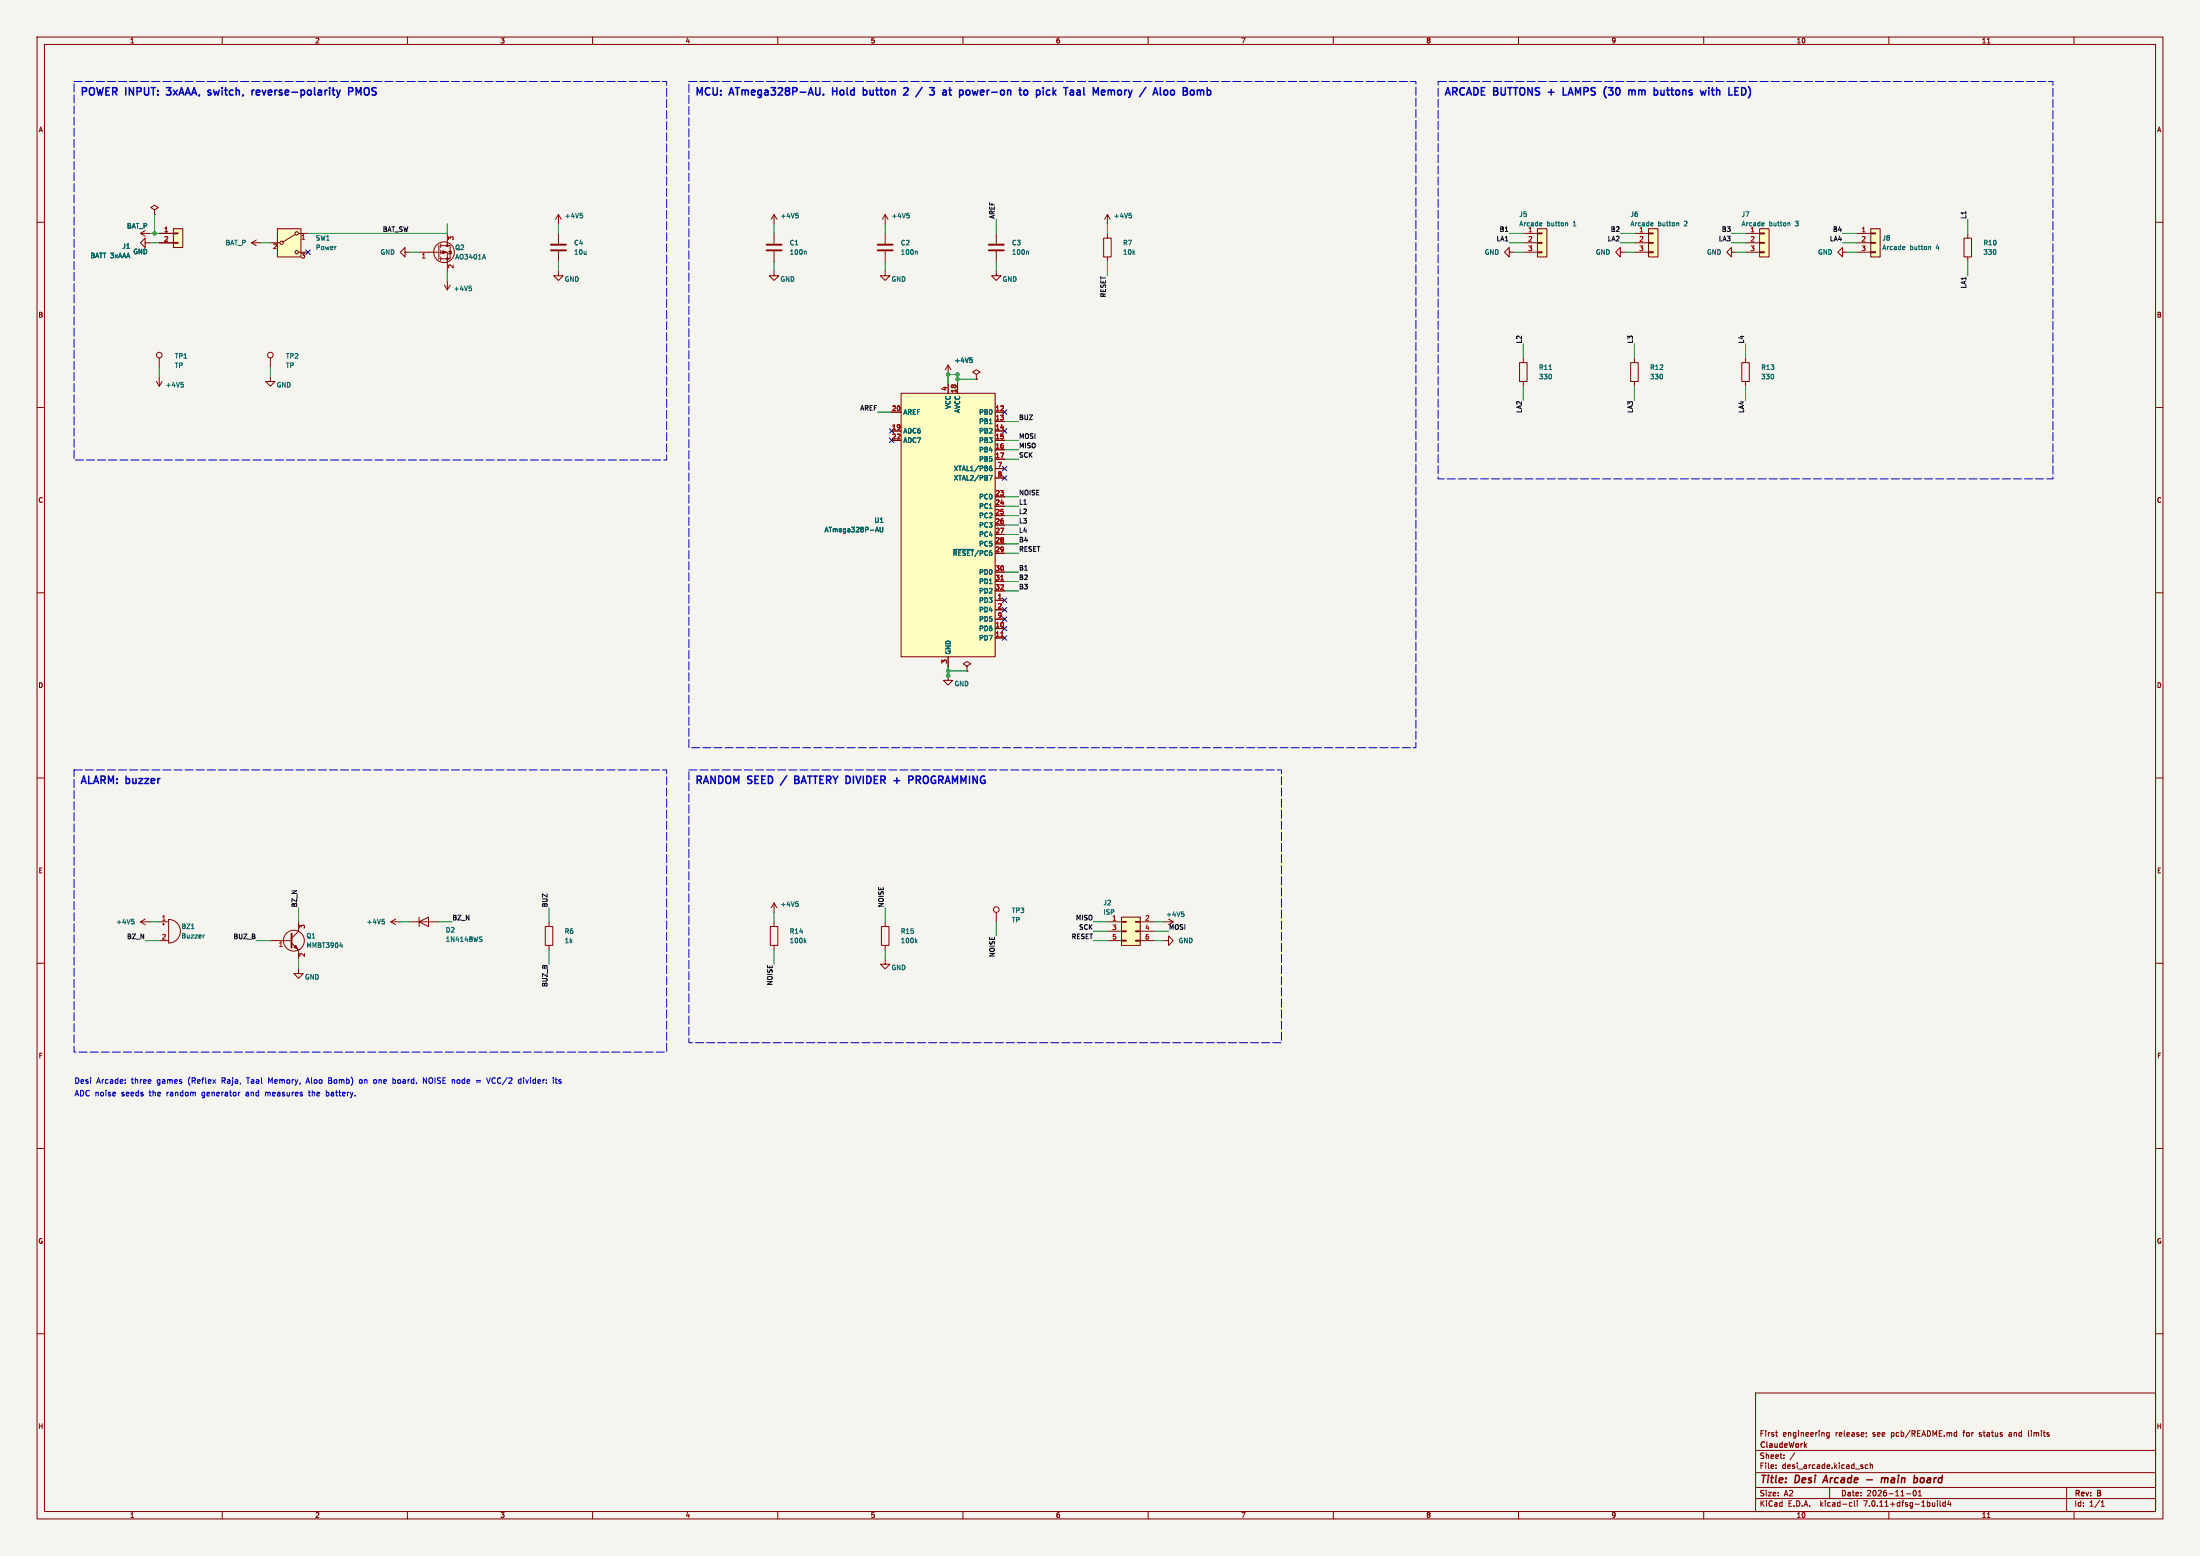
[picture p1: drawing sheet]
<svg xmlns="http://www.w3.org/2000/svg" width="594mm" height="420mm" viewBox="0 0 594 420" stroke-linecap="round" stroke-linejoin="round" font-family="sans-serif">
<path d="M0 0h594v420h-594z" fill="#f5f4ef" stroke="#f5f4ef" stroke-width=".27"/>
<g fill="none" stroke="#840000" stroke-width=".27">
<path d="M10 10h574v400h-574zM12 12h570v396h-570zM60 10v2M110 10v2M160 10v2M210 10v2M260 10v2M310 10v2M360 10v2M410 10v2M460 10v2M510 10v2"/>
<path d="M536.6 11.6h.7M560 10v2M10 60h2M41.7 56.6l1-.6-1-.6-1 .6 1 .6v1.3M41.7 57.9h.1M150.8 57.9l-.8 1.3M150.8 57.9v2.6M150.8 57.9l.7 1.3M209 57.9l-.8 1.3M209 57.9v2.6M209 57.9l.8 1.3M239 57.9v2.6"/>
<path d="M239 57.9l-.8 1.3M239 57.9l.8 1.3M299 57.9v2.6M299 57.9l-.8 1.3M299 57.9l.8 1.3M582 60h2M37.9 63h2.6M37.9 63l1.3 .8M39.2 65.5v-1.2l-1.3 1.2 1.3 1.3v-1.3h1.3M39.2 62.2l-1.3 .8M43 63h3.8M43 65.5h3.8"/>
<path d="M46.8 65.4h1.3v.3h-1.3zM46.8 62.9h1.3v.2h-1.3zM46.8 61.7h2.5v5.1h-2.5zM67.9 65.5h2.6M67.9 65.5l1.3 .8M69.2 64.8l-1.3 .7M73 65.5h2.5M74.9 61.7h6.4v7.6h-6.4zM79.7 63.3l-3.3 2M80.6 63h2.6M80.6 68.1h2.6M109.4 68.1v-1.3l-1.3 1.3 1.3 1.2v-1.2h1.2"/>
<path d="M113.2 68.1h5.3M118.5 66.2v3.8M119 68.1h1.8v5.1M119 66.3h2.5v3.6h-2.5M119 65.8v1M119 67.6v1M119 69.3v1.1M120 77l.8 1.2M120.8 63v3.3M120.8 75.7v2.5M121.2 67.8h.7l-.4 .7zM121.5 77l-.7 1.2"/>
<path d="M122.1 68.3l-1.1 .3M150.8 73.2v1.2h1.2l-1.2 1.3-1.3-1.3h1.3M150.8 63v2.8M150.8 67.8v2.8M209 73.2v1.2h1.3l-1.3 1.3-1.3-1.3h1.3M209 63v2.8M209 67.8v2.8M239 73.2v1.2h1.3l-1.3 1.3-1.3-1.3h1.3M239 63v2.8M239 67.8v2.8M269 73.2v1.2h1.3l-1.3 1.3-1.3-1.3h1.3M269 63v2.8"/>
<path d="M269 67.8v2.8M298 64.3h2v5h-2zM299 63v1.3M299 69.3v1.3M407.5 68.1v-1.3l-1.3 1.3 1.3 1.2v-1.2h1.3M411.3 63h3.8M411.3 65.5h3.8M411.3 68.1h3.8M415.1 68h1.3v.2h-1.3zM415.1 65.4h1.3v.3h-1.3zM415.1 62.9h1.3v.2h-1.3zM415.1 61.7h2.5v7.6h-2.5z"/>
<path d="M437.5 68.1v-1.3l-1.3 1.3 1.3 1.2v-1.2h1.3M441.3 63h3.8M441.3 65.5h3.8M441.3 68.1h3.8M445.1 68h1.3v.2h-1.3zM445.1 65.4h1.3v.3h-1.3zM445.1 62.9h1.3v.2h-1.3zM445.1 61.7h2.5v7.6h-2.5zM467.5 68.1v-1.3l-1.3 1.3 1.3 1.2v-1.2h1.3M471.3 63h3.8M471.3 65.5h3.8M471.3 68.1h3.8"/>
<path d="M475.1 68h1.3v.2h-1.3zM475.1 65.4h1.3v.3h-1.3zM475.1 62.9h1.3v.2h-1.3zM475.1 61.7h2.5v7.6h-2.5zM497.5 68.1v-1.3l-1.3 1.3 1.3 1.2v-1.2h1.3M501.3 63h3.8M501.3 65.5h3.8M501.3 68.1h3.8M505.1 68h1.3v.2h-1.3zM505.1 65.4h1.3v.3h-1.3zM505.1 62.9h1.3v.2h-1.3zM505.1 61.7h2.5v7.6h-2.5z"/>
<path d="M530.3 64.3h2v5h-2zM531.3 63v1.3M531.3 69.3v1.3M43 96.6v2.6M73 96.6v2.6M256 98.5v2.6M256 98.5l-.8 1.3M256 98.5l.8 1.3M410.3 97.9h2v5.1h-2zM411.3 96.6v1.3M440.3 97.9h2v5.1h-2zM441.3 96.6v1.3"/>
<path d="M470.3 97.9h2v5.1h-2zM471.3 96.6v1.3M10 110h2M42.2 103l.8 1.2M43 101.7v2.5M43.8 103l-.8 1.2M73 101.7v1.3h1.3l-1.3 1.2-1.3-1.2h1.3M240.8 111.2h2.5M240.8 116.3h2.5M240.8 118.9h2.5M243.3 106.2h25.4v71.1h-25.4zM256 103.6v2.6"/>
<path d="M258.5 103.6v2.6M263.6 101.1l1-.7-1-.6-1 .6 1 .7v1.2M263.6 102.3h.1M268.7 111.2h2.5M268.7 113.8h2.5M268.7 116.3h2.5M268.7 118.9h2.5M411.3 103v1.2M441.3 103v1.2M471.3 103v1.2M582 110h2M268.7 121.4h2.5"/>
<path d="M268.7 123.9h2.5M268.7 134.1h2.5M268.7 136.6h2.5M268.7 139.2h2.5M268.7 126.5h2.5M268.7 129h2.5M10 160h2M268.7 141.7h2.5M268.7 144.3h2.5M268.7 146.8h2.5M268.7 149.3h2.5M268.7 154.4h2.5"/>
<path d="M268.7 157h2.5M268.7 159.5h2.5M582 160h2M256 177.3v2.5M261.1 179.8l1-.6-1-.6-1 .6 1 .6v1.3M268.7 162h2.5M268.7 169.7h2.5M268.7 172.2h2.5M268.7 164.6h2.5M268.7 167.1h2.5M256 182.4v1.2h1.3l-1.3 1.3-1.3-1.3h1.3M261.1 181.1h.1"/>
<path d="M10 210h2M582 210h2M10 260h2M37.9 248.8h2.6M37.9 248.8l1.3 .8M39.2 248.1l-1.3 .7M43 248.8h2.5M43 253.9h2.5M43.9 249.5h.5M44.1 249.2v.5M45.5 248.2a3.2 3.2 0 0 1 3.2 3.2 3.2 3.2 0 0 1-3.2 3.1zM73 253.9h5.7"/>
<path d="M78.7 254.5l1.9 1.9v2.6M80.6 248.8v2.6l-1.9 1.9M105.5 248.8h2.6M105.5 248.8l1.3 .8M106.8 248.1l-1.3 .7M110.6 248.8h7.6M113.2 248.8l2.5-1.3v2.6zM113.2 247.5v2.6M147.2 250.1h2.1v5.1h-2.1zM148.2 248.8v1.3M148.2 255.2v1.2M208 250.1h2v5.1h-2z"/>
<path d="M209 243.7v2.6M209 248.8v1.3M209 255.2v1.2M209 243.7l-.8 1.3M209 243.7l.8 1.3M238 250.1h2v5.1h-2zM239 259v1.2h1.3l-1.3 1.3-1.3-1.3h1.3M239 248.8v1.3M239 255.2v1.2M269 246.3v2.5M299 248.8h3.8M299 251.4h3.8"/>
<path d="M299 253.9h3.8M302.8 253.8h1.3v.2h-1.3zM302.8 251.2h1.3v.3h-1.3zM302.8 248.7h1.3v.2h-1.3zM302.8 247.5h5.1v7.7h-5.1zM306.6 253.8h1.3v.2h-1.3zM306.6 251.2h1.3v.3h-1.3zM306.6 248.7h1.3v.2h-1.3zM307.9 248.8h3.8M307.9 251.4h3.8M307.9 253.9h3.8M314.2 253.9h1.3v-1.3l1.3 1.3-1.3 1.3v-1.3"/>
<path d="M314.2 248.8h2.6M315.5 248.1l1.3 .7M316.8 248.8l-1.3 .8M582 260h2M80.6 261.5v1.3h1.3l-1.3 1.3-1.2-1.3h1.2M10 310h2M582 310h2M10 360h2M474 376h108v32h-108zM582 360h2M474 397.5h108M474 391.5h108"/>
<path d="M479.4 386.7h.6M479.5 396.2v.2M479.5 395.4v.2M479.7 387.6l.3 .1M481.7 393.5v.2M481.7 392.7v.2M484.6 392.1l-1.3 1.9M493.9 386.7h-.4l-.3 .3 .1 .6h.6M493.9 386.7v1.2l-.3 .3-.4-.1M502.8 395.9l.2 .2-.2 .3M502.8 395.4h.2M503.9 386.7v.2"/>
<path d="M504 387.6l-.2 .3M504.3 395.4h-.4l-.3 .3 .1 .6h.6M505 395.5l.5-.1 .1 1M505 394.9v1.5M527.7 386.7h.6M527.7 387.6h.6M528.3 386.2v1.5M542.5 387.2v.4M547.7 386.2v1.3l.2 .2M60 408v2M110 408v2M160 408v2"/>
<path d="M210 408v2M260 408v2M310 408v2M360 408v2M410 408v2M460 408v2M474 404.5h108M474 401.5h108M494 401.5v3M499.6 405.6h.4M500 406.5l-.4 .1M500.7 405.1v1.3l.2 .2"/>
<path d="M501.5 405.1v.1M501.5 405.6v1M510 408v2M514.7 403.2h1.2M516.7 402.3h.2a.8 .8 0 0 1 .5 .7 .8 .8 0 0 1-.5 .8 1 1 0 0 1-.2-1.5zM518 403.8h.8M518 402.7l.4-.4v1.5M523.1 405.1v.1M523.1 405.6v1M523.8 405.1v1.3l.2 .2M525.2 405.6h-.4l-.3 .3 .2 .6h.5M525.2 405.1v1.5"/>
<path d="M526.2 405l-.3 1.1h.9M526.6 405.6v1M536.6 409.6h.7M558 401.5v6.5M560 408v2M567.3 406.6h.9M567.3 405.5l.4-.4v1.5"/>
<circle cx="76" cy="65.5" r=".46"/>
<circle cx="80.1" cy="68.1" r=".46"/>
<circle cx="80.1" cy="63" r=".46"/>
<circle cx="119.9" cy="68.1" r="2.79"/>
<circle cx="43" cy="95.9" r=".76"/>
<circle cx="73" cy="95.9" r=".76"/>
<circle cx="79.3" cy="253.9" r="2.82"/>
<circle cx="269" cy="245.5" r=".76"/>
</g>
<path d="M493 398.2l-.9 2M504 399.4h1.5M508.1 399.1l.6-.2 .2 .2M508.1 398.9l-.2 1.3M508.9 399.1l-.1 1.1M509.7 399l-.5-.1-.3 .2M519.2 398.9l-.6 .2-.2 .7 .4 .4 .5-.1" fill="none" stroke="#840000" stroke-width=".4"/>
<g fill="none" stroke="#006464" stroke-width=".27">
<path d="M156.7 57.6h.6M157.1 58.1l.2 .2-.2 .5M214.9 57.6h.6M215.3 58.1l.2 .2-.2 .5M244.9 57.6h.6M245.3 58.1l.2 .2-.2 .5M304.9 57.6h.6M305.3 58.1l.2 .2-.2 .5M126.7 77.2h.6M127.1 77.7l.2 .2-.2 .6M130.7 68.7l.4 1.2M217.5 67.8l.2 .2v.7"/>
<path d="M247.5 67.8l.2 .2v.7M277.5 67.8l.2 .2v.7M416.3 60.2v.2l-.6 .2M422.9 60.1l.4 .2v.7M446.3 60.2v.2l-.6 .2M452.9 60.1l.4 .2v.7M476.3 60.2v.2l-.6 .2M482.9 60.1l.4 .2v.7M514.3 66.6v.2l-.6 .2M520.9 66.5l.4 .2v.7M261.9 96.6h.6M262.3 97.1l.2 .2-.2 .6"/>
<path d="M418.2 99.7h.8M48.9 103.2h.6M49.3 103.7l.2 .2-.2 .6M267.1 128.3h.8l-.5 1.3M267.2 126.4l.4-.1 .3 .2-.2 .5-.5-.1M267.7 125.8l-.5 .3M236.5 143.2h.6M236.8 142.3l.4 1.3M237.6 142.3v1l.3 .3 .4-.3v-1M257.4 148.3h5.5M35.5 248.1h.6M36 248.6l.2 .3-.2 .5"/>
<path d="M51.7 250.7h.7M55.2 252.4h-.2M91.7 255.3h.8M92.3 254.9v.8M103.2 248.1h.6M103.6 248.6l.2 .3-.2 .5M129.7 253.5l.3 .1 .1 .3-.5 .2M129.7 252.9h.4M214.9 243.4h.6M215.3 243.9l.2 .2-.2 .6M217.3 254l.3 .5M217.6 253.6l-.5 .5"/>
<path d="M247.3 254l.3 .5M247.6 253.6l-.5 .5M319 246.1h.6M319.4 246.6l.3 .3-.3 .5"/>
</g>
<g fill="#ffffc2" stroke="#ffffc2" stroke-width=".27">
<path d="M302.8 247.5h5.1v7.7h-5.1z"/>
<path d="M243.3 106.2h25.4v71.1h-25.4z"/>
<path d="M445.1 61.7h2.5v7.6h-2.5z"/>
<path d="M475.1 61.7h2.5v7.6h-2.5z"/>
<path d="M505.1 61.7h2.5v7.6h-2.5z"/>
<path d="M415.1 61.7h2.5v7.6h-2.5z"/>
<path d="M46.8 61.7h2.5v5.1h-2.5z"/>
<path d="M74.9 61.7h6.4v7.6h-6.4z"/>
</g>
<path d="M148.7 67.6h4.1M148.7 66h4.1M207 67.6h4M207 66h4M237 67.6h4M237 66h4M267 67.6h4M267 66h4M78.7 252v3.8" fill="none" stroke="#840000" stroke-width=".51"/>
<path d="M270.2 156.5h.7M270.2 171.8h.7" fill="none" stroke="#a90000" stroke-width=".27"/>
<g fill="#840000" stroke="#840000" stroke-width=".27">
<path d="M79.4 255.7l.5-.5 .5 1z"/>
<path d="M119.5 67.7l1 .4-1 .4z"/>
<circle cx="120.8" cy="69.9" r=".25"/>
<circle cx="120.8" cy="66.3" r=".25"/>
</g>
<g fill="none" stroke="#0000c2" stroke-width=".4">
<path d="M44.9 23.7h1.2M44.9 25.5l.3 .2M56.4 25l.5 .1 .1 .3-.3 .3h-.4M56.4 24.3l.5 .1M68.6 24.3l-.6 .4M69.9 24.3h-.4l-.3 .3 .1 1 .6 .1M70.1 24.8l-.9 .2M94.1 24.7l1-.1 .2-.3-.1-.5-.3-.1h-.8v2M96.8 25.1l-.7-1.4v2M221.4 23.7v1.6l-.4 .4M222.3 25.5v.2M224.8 23.7v2"/>
<path d="M224.8 24.6h1.2M233.1 24.4l.6-.1 .3 .2M233.1 23.7v2M234 25.5l-.3 .2-.6-.1M244.1 23.7h.7l.4 .5-1.2 1.5h1.2M262.5 24.3l.4 1.4 .4-1 .4 1 .3-1.4M275.4 23.7v1.7M279.9 24.4l.5-.1 .4 .4-.2 .9h-.7M279.9 24.3v2M301.9 24.5l.5-.2 .4 .4-.2 .9-.5 .1-.2-.2M316.7 24.3l-.5 .1-.2 .3 .1 .8 .6 .2M319.5 23.7h.6l.4 .3-.4 .6 .4 .2 .1 .5-.4 .4h-.7z"/>
<path d="M319.5 24.6h.6M422.1 23.7v2h.9M434.3 25.5l.8 .2M434.3 23.7h1.2M440.3 24.3l.3 .3M440.6 24.6v1.1M440.6 24.6l.3-.3 .5 .1 .1 1.3M446.6 23.7v2M449.3 25.5l-.6 .2M449.3 24.3v1.4M462.1 24.3h.7M462.3 23.7v1.7l.5 .3"/>
<path d="M470.3 23.7a1.01 1.01 0 0 1 1.1 1 1.01 1.01 0 0 1-1.1 1M212.4 209.4l-1.7 2.6M214.6 210.4h.7M215.3 210.4l.3 .1M215.6 209.7l-1-.2v2l1-.1M215.6 210.2l-.3 .2M246.5 209.9l-.4-.4h-.7v2M247.4 210.5l.9-.1 .2-.3-.1-.4-.3-.2h-.7v2M247.9 210.5l.6 1"/>
</g>
<g fill="none" stroke="#0000c2" stroke-width=".27">
<path d="M33.8 292.3v.1M33.8 291.5v.1M64.8 294.8l-.3 .1M71.7 294.8v1M71.7 294.9v.1M73 292l-.5-1.1v1.5M82.7 292h.8M83.1 290.9l-.5 1.5M83.2 294.8h.6M83.5 294.3v1.3l.2 .2M88.1 294.3v1.5M88.1 295.7l.4 .1"/>
<path d="M88.5 294.8l-.4 .1M88.7 291.6h.5M89.2 290.9h-.5v1.5h.6M97.7 291.5l-.4-.1-.3 .3 .1 .6h.6M101 291.5l.6 .1M101.6 292.3h-.6M106.2 291.4l.6 .3-.1 .6-.5 .1M115.2 290.9v1.5l-.9-1.5v1.5M128.6 291.6h1.1M128.6 292.1h1.1M131.4 290.9l.5 1.5 .5-1.5M133.1 291l-.3 .6 .3 .7"/>
<path d="M140.2 291.4l.5 .1M140.7 292.3l-.5 .1M140.7 290.9v1.5M141.4 290.9v.2M141.4 291.4v1M149.9 291.4h.6M150.1 290.9v1.3l.4 .2M150.9 292.3l.4 .1M151.3 291.4l-.4 .2 .1 .2 .3 .1"/>
</g>
<path d="M20 22h160v102.2h-160v-102.2M186 22h196.3v179.8h-196.3v-179.8M388.3 22h166v107.2h-166v-107.2M20 207.8h160v76.2h-160v-76.2M186 207.8h160v73.6h-160v-73.6" fill="none" stroke="#0000c2" stroke-width=".27" stroke-dasharray="2.2 .8"/>
<g fill="none" stroke="#009600" stroke-width=".27">
<path d="M41.7 57.9v5.1M269 59.2v3.8M531.3 59.2v3.8M40.5 65.5h2.5M40.5 63h2.5M70.5 65.5h2.5M110.6 68.1h2.6M120.8 60.5v2.5h-37.6M120.8 73.2v2.5M150.8 60.5v2.5M150.8 70.6v2.6M209 60.5v2.5"/>
<path d="M209 70.6v2.6M239 60.5v2.5M239 70.6v2.6M269 70.6v2.6M299 60.5v2.5M299 70.6v3.8M407.5 65.5h3.8M407.5 63h3.8M408.8 68.1h2.5M437.5 65.5h3.8M437.5 63h3.8M438.8 68.1h2.5"/>
<path d="M467.5 65.5h3.8M467.5 63h3.8M468.8 68.1h2.5M497.5 65.5h3.8M497.5 63h3.8M498.8 68.1h2.5M531.3 70.6v3.8M43 99.2v2.5M73 99.2v2.5M411.3 92.8v3.8M441.3 92.8v3.8M471.3 92.8v3.8"/>
<path d="M236.9 111.2h3.9M256 101.1h.1M256 101.1h2.5v2.5M256 101.1v2.5M258.5 102.3h5.1M271.2 118.9h3.8M271.2 113.8h3.8M411.3 104.2v3.8M441.3 104.2v3.8M471.3 104.2v3.8M271.2 121.4h3.8M271.2 123.9h3.8"/>
<path d="M271.2 134.1h3.8M271.2 139.2h3.8M271.2 136.6h3.8M271.2 141.7h3.8M271.2 144.3h3.8M271.2 146.8h3.8M271.2 149.3h3.8M271.2 154.4h3.8M271.2 157h3.8M271.2 159.5h3.8M256 179.8v2.6M256 182.4h.1"/>
<path d="M256 181.1h5.1M39.2 253.9h3.8M40.5 248.8h2.5M69.2 253.9h3.8M80.6 245v3.8M80.6 259v2.5M108.1 248.8h2.5M118.2 248.8h3.9M148.2 245v3.8M148.2 256.4v3.8M209 246.3v2.5M209 256.4v3.8"/>
<path d="M239 245v3.8M239 256.4v2.6M269 248.8v3.8M295.2 253.9h3.8M295.2 248.8h3.8M295.2 251.4h3.8M311.7 253.9h2.5M311.7 248.8h2.5M311.7 251.4h3.8"/>
</g>
<g fill="none" stroke="#000084" stroke-width=".27">
<path d="M82.6 67.5l1.2 1.2M83.8 67.5l-1.2 1.2M240.2 115.7l1.2 1.2M240.2 118.2l1.2 1.3M241.4 115.7l-1.2 1.2M241.4 118.2l-1.2 1.3M270.6 115.7l1.2 1.2M270.6 110.6l1.2 1.2M271.8 115.7l-1.2 1.2M271.8 110.6l-1.2 1.2M270.6 125.9l1.2 1.2M270.6 128.4l1.2 1.2"/>
<path d="M271.8 125.9l-1.2 1.2M271.8 128.4l-1.2 1.2M270.6 166.5l1.2 1.2M270.6 171.6l1.2 1.2M270.6 161.4l1.2 1.2M270.6 169.1l1.2 1.2M270.6 164l1.2 1.2M271.8 166.5l-1.2 1.2M271.8 171.6l-1.2 1.2M271.8 161.4l-1.2 1.2M271.8 169.1l-1.2 1.2M271.8 164l-1.2 1.2"/>
</g>
<g fill="#009600" stroke="#009600" stroke-width=".27">
<circle cx="41.7" cy="63" r=".46"/>
<circle cx="256" cy="101.1" r=".46"/>
<circle cx="258.5" cy="101.1" r=".46"/>
<circle cx="258.5" cy="102.3" r=".46"/>
<circle cx="256" cy="182.4" r=".46"/>
<circle cx="256" cy="181.1" r=".46"/>
</g>
<g font-size="2.8" fill="#0000c2">
<text x="21.5" y="26.3">POWER</text>
<text x="34" y="26.3">INPUT:</text>
<text x="46" y="26.3">3xAAA,</text>
<text x="57.9" y="26.3">switch,</text>
<text x="70.5" y="26.3">reverse-polarity</text>
<text x="97.4" y="26.3">PMOS</text>
<text x="187.5" y="26.3">MCU:</text>
<text x="197.2" y="26.3">ATmega328P-AU.</text>
<text x="225.7" y="26.3">Hold</text>
<text x="234.8" y="26.3">button</text>
<text x="246.6" y="26.3">2</text>
<text x="250.8" y="26.3">/</text>
<text x="255.3" y="26.3">3</text>
<text x="259.5" y="26.3">at</text>
<text x="264.8" y="26.3">power-on</text>
<text x="281.8" y="26.3">to</text>
<text x="287.1" y="26.3">pick</text>
<text x="295.5" y="26.3">Taal</text>
<text x="304.1" y="26.3">Memory</text>
<text x="317.6" y="26.3">/</text>
<text x="322" y="26.3">Aloo</text>
<text x="389.8" y="26.3">ARCADE BUTTONS</text>
<text x="418.9" y="26.3">+</text>
<text x="423.7" y="26.3">LAMPS</text>
<text x="435.6" y="26.3">(30</text>
<text x="443" y="26.3">mm</text>
<text x="450.7" y="26.3">buttons</text>
<text x="464.2" y="26.3">with</text>
<text x="472.5" y="26.3">LED)</text>
<text x="21.5" y="212.2">ALARM: buzzer</text>
<text x="187.5" y="212.2">RANDOM</text>
<text x="202" y="212.2">SEED</text>
<text x="216.3" y="212.2">BATTERY DIVIDER</text>
<text x="244.6" y="212.2">+</text>
<text x="249.4" y="212.2">PROGRAMMING</text>
</g>
<g font-size="2.8" fill="#840000">
<text x="475" y="400.9">Title:</text>
<text x="484.7" y="400.9">Desi</text>
<text x="493.3" y="400.9">Arcade</text>
<text x="510.4" y="400.9">main</text>
<text x="520" y="400.9">board</text>
</g>
<g font-size="2.1" fill="#0000c2">
<text x="20" y="292.7">Desi</text>
<text x="26" y="292.7">Arcade:</text>
<text x="35.5" y="292.7">three</text>
<text x="42.5" y="292.7">games</text>
<text x="51.1" y="292.7">(Reflex</text>
<text x="60.3" y="292.7">Raja,</text>
<text x="67.2" y="292.7">Taal</text>
<text x="73.2" y="292.7">Memory,</text>
<text x="83.6" y="292.7">Aloo</text>
<text x="89.7" y="292.7">Bomb)</text>
<text x="98.2" y="292.7">on</text>
<text x="102.2" y="292.7">one</text>
<text x="107.5" y="292.7">board.</text>
<text x="115.9" y="292.7">NOISE node</text>
<text x="133.7" y="292.7">VCC/2</text>
<text x="142.2" y="292.7">divider:</text>
<text x="151.8" y="292.7">its</text>
<text x="20" y="296.1">ADC noise</text>
<text x="32.8" y="296.1">seeds</text>
<text x="40.5" y="296.1">the</text>
<text x="45.3" y="296.1">random</text>
<text x="54.9" y="296.1">generator</text>
<text x="66.9" y="296.1">and</text>
<text x="72.3" y="296.1">measures</text>
<text x="84.3" y="296.1">the</text>
<text x="89.1" y="296.1">battery.</text>
</g>
<g font-size="2.1" fill="#840000">
<text x="475" y="388">First</text>
<text x="481.3" y="388">engineering</text>
<text x="495.6" y="388">release;</text>
<text x="505.8" y="388">see</text>
<text x="510.8" y="388">pcb/README.md</text>
<text x="530.5" y="388">for</text>
<text x="534.9" y="388">status</text>
<text x="543.1" y="388">and</text>
<text x="548.5" y="388">limits</text>
<text x="475" y="394">Sheet:</text>
<text x="475" y="391.2">ClaudeWork</text>
<text x="475" y="396.7">File:</text>
<text x="481.1" y="396.7">desi_arcade.kicad_sch</text>
<text x="475" y="406.9">KiCad</text>
<text x="475" y="404.1">Size:</text>
<text x="481.7" y="404.1">A2</text>
<text x="482.7" y="406.9">E.D.A.</text>
<text x="491.6" y="406.9">kicad-cli</text>
<text x="497" y="404.1">Date:</text>
<text x="503.5" y="406.9">7.0.11+dfsg-1build4</text>
<text x="504" y="404.1">2026-11-01</text>
<text x="560" y="404.3">Rev:</text>
<text x="560" y="406.9">Id:</text>
<text x="564.1" y="406.9">1/1</text>
<text x="566.4" y="404.3">B</text>
</g>
<g font-size="1.8" fill="#840000">
<text x="35" y="11.9">1</text>
<text x="85" y="11.9">2</text>
<text x="135" y="11.9">3</text>
<text x="185" y="11.9">4</text>
<text x="235" y="11.9">5</text>
<text x="285" y="11.9">6</text>
<text x="335" y="11.9">7</text>
<text x="385" y="11.9">8</text>
<text x="435" y="11.9">9</text>
<text x="485" y="11.9">10</text>
<text x="535" y="11.9">11</text>
<text x="10.3" y="35.9">A</text>
<text x="582.3" y="35.9">A</text>
<text x="10.3" y="85.9">B</text>
<text x="582.3" y="85.9">B</text>
<text x="10.3" y="135.9">C</text>
<text x="582.3" y="135.9">C</text>
<text x="10.3" y="185.9">D</text>
<text x="582.3" y="185.9">D</text>
<text x="10.3" y="235.9">E</text>
<text x="582.3" y="235.9">E</text>
<text x="10.3" y="285.9">F</text>
<text x="582.3" y="285.9">F</text>
<text x="10.3" y="335.9">G</text>
<text x="582.3" y="335.9">G</text>
<text x="10.2" y="385.9">H</text>
<text x="582.2" y="385.9">H</text>
<text x="35" y="409.9">1</text>
<text x="85" y="409.9">2</text>
<text x="135" y="409.9">3</text>
<text x="185" y="409.9">4</text>
<text x="235" y="409.9">5</text>
<text x="285" y="409.9">6</text>
<text x="335" y="409.9">7</text>
<text x="385" y="409.9">8</text>
<text x="435" y="409.9">9</text>
<text x="485" y="409.9">10</text>
<text x="535" y="409.9">11</text>
</g>
<g font-size="1.8" fill="#006464">
<text x="152.4" y="59.1">+4V5</text>
<text x="210.6" y="59.1">+4V5</text>
<text x="240.6" y="59.1">+4V5</text>
<text x="300.6" y="59.1">+4V5</text>
<text x="410.1" y="58.7">J5</text>
<text x="440.1" y="58.7">J6</text>
<text x="470.1" y="58.7">J7</text>
<text x="34.2" y="61.9">BAT_P</text>
<text x="85.2" y="65.1">SW1</text>
<text x="410.1" y="61.3">Arcade</text>
<text x="412.5" y="62.7">1</text>
<text x="417.6" y="61.3">button</text>
<text x="424.8" y="61.3">1</text>
<text x="440.1" y="61.3">Arcade</text>
<text x="442.5" y="62.7">1</text>
<text x="447.6" y="61.3">button</text>
<text x="454.8" y="61.3">2</text>
<text x="470.1" y="61.3">Arcade</text>
<text x="472.5" y="62.7">1</text>
<text x="477.6" y="61.3">button</text>
<text x="484.8" y="61.3">3</text>
<text x="508.1" y="65.1">J8</text>
<text x="24.3" y="69.9">BATT 3xAAA</text>
<text x="32.9" y="67.3">J1</text>
<text x="35.9" y="68.8">GND</text>
<text x="60.8" y="66.4">BAT_P</text>
<text x="85.2" y="67.7">Power</text>
<text x="102.6" y="68.9">GND</text>
<text x="122.8" y="70.2">AO3401A</text>
<text x="122.8" y="67.7">Q2</text>
<text x="154.9" y="66.4">C4</text>
<text x="154.9" y="68.9">10u</text>
<text x="213.1" y="66.4">C1</text>
<text x="213.1" y="68.9">100n</text>
<text x="243.1" y="66.4">C2</text>
<text x="243.1" y="68.9">100n</text>
<text x="273.1" y="66.4">C3</text>
<text x="273.1" y="68.9">100n</text>
<text x="303.1" y="66.4">R7</text>
<text x="303.1" y="68.9">10k</text>
<text x="400.8" y="68.9">GND</text>
<text x="430.8" y="68.9">GND</text>
<text x="460.8" y="68.9">GND</text>
<text x="490.8" y="68.9">GND</text>
<text x="508.1" y="67.7">Arcade</text>
<text x="515.6" y="67.7">button</text>
<text x="522.9" y="67.7">4</text>
<text x="535.4" y="66.4">R10</text>
<text x="535.4" y="68.9">330</text>
<text x="152.4" y="76.2">GND</text>
<text x="210.6" y="76.2">GND</text>
<text x="240.6" y="76.2">GND</text>
<text x="270.6" y="76.2">GND</text>
<text x="122.4" y="78.8">+4V5</text>
<text x="47.1" y="97">TP1</text>
<text x="47.1" y="99.5">TP</text>
<text x="77.1" y="97">TP2</text>
<text x="77.1" y="99.5">TP</text>
<text x="257.6" y="98.1">+4V5</text>
<text x="415.4" y="100">R11</text>
<text x="445.4" y="100">R12</text>
<text x="475.4" y="100">R13</text>
<text x="44.6" y="104.8">+4V5</text>
<text x="74.6" y="104.8">GND</text>
<text x="415.4" y="102.6">330</text>
<text x="445.4" y="102.6">330</text>
<text x="475.4" y="102.6">330</text>
<text x="243.8" y="112.1">AREF</text>
<text x="256.9" y="110.5" transform="rotate(-90 256.9 110.5)">VCC</text>
<text x="259.4" y="111.6" transform="rotate(-90 259.4 111.6)">AVCC</text>
<text x="264.2" y="112.1">PB0</text>
<text x="243.8" y="117.2">ADC6</text>
<text x="243.8" y="119.7">ADC7</text>
<text x="264.2" y="114.6">PB1</text>
<text x="264.2" y="117.2">PB2</text>
<text x="264.2" y="119.7">PB3</text>
<text x="264.2" y="122.3">PB4</text>
<text x="264.2" y="124.8">PB5</text>
<text x="257.4" y="127.3">XTAL1/PB6</text>
<text x="257.4" y="129.9">XTAL2/PB7</text>
<text x="264.2" y="135">PC0</text>
<text x="264.2" y="137.5">PC1</text>
<text x="222.5" y="143.9">ATmega328P-AU</text>
<text x="236" y="141.3">U1</text>
<text x="264.2" y="140">PC2</text>
<text x="264.2" y="142.6">PC3</text>
<text x="264.2" y="145.1">PC4</text>
<text x="264.2" y="147.7">PC5</text>
<text x="257.2" y="150.2">~{RESET}/PC6</text>
<text x="264.2" y="155.3">PD0</text>
<text x="264.2" y="157.8">PD1</text>
<text x="264.2" y="160.4">PD2</text>
<text x="264.2" y="162.9">PD3</text>
<text x="264.2" y="165.4">PD4</text>
<text x="264.2" y="168">PD5</text>
<text x="264.2" y="170.5">PD6</text>
<text x="264.2" y="173.1">PD7</text>
<text x="256.9" y="176.8" transform="rotate(-90 256.9 176.8)">GND</text>
<text x="257.6" y="185.4">GND</text>
<text x="210.6" y="244.9">+4V5</text>
<text x="297.8" y="244.5">J2</text>
<text x="31.3" y="249.7">+4V5</text>
<text x="48.9" y="251">BZ1</text>
<text x="98.9" y="249.7">+4V5</text>
<text x="120.2" y="251.9">D2</text>
<text x="273.1" y="246.6">TP3</text>
<text x="273.1" y="249.2">TP</text>
<text x="297.8" y="247.1">ISP</text>
<text x="314.7" y="247.7">+4V5</text>
<text x="48.9" y="253.5">Buzzer</text>
<text x="82.6" y="253.5">Q1</text>
<text x="82.6" y="256">MMBT3904</text>
<text x="120.2" y="254.4">1N4148WS</text>
<text x="152.3" y="252.2">R6</text>
<text x="152.3" y="254.8">1k</text>
<text x="213.1" y="252.2">R14</text>
<text x="213.1" y="254.8">100k</text>
<text x="243.1" y="252.2">R15</text>
<text x="243.1" y="254.8">100k</text>
<text x="318.2" y="254.8">GND</text>
<text x="240.6" y="262">GND</text>
<text x="82.2" y="264.6">GND</text>
</g>
<g font-size="1.8" fill="#0f0f0f">
<text x="268.7" y="59.2" transform="rotate(-90 268.7 59.2)">AREF</text>
<text x="531" y="59.2" transform="rotate(-90 531 59.2)">L1</text>
<text x="103.2" y="62.7">BAT_SW</text>
<text x="404" y="65.2">LA1</text>
<text x="404.8" y="62.7">B1</text>
<text x="434" y="65.2">LA2</text>
<text x="434.8" y="62.7">B2</text>
<text x="464" y="65.2">LA3</text>
<text x="464.8" y="62.7">B3</text>
<text x="494" y="65.2">LA4</text>
<text x="494.8" y="62.7">B4</text>
<text x="531" y="78" transform="rotate(-90 531 78)">LA1</text>
<text x="298.7" y="80.4" transform="rotate(-90 298.7 80.4)">RESET</text>
<text x="411" y="92.8" transform="rotate(-90 411 92.8)">L2</text>
<text x="441" y="92.8" transform="rotate(-90 441 92.8)">L3</text>
<text x="471" y="92.8" transform="rotate(-90 471 92.8)">L4</text>
<text x="232.2" y="110.9">AREF</text>
<text x="275" y="113.4">BUZ</text>
<text x="411" y="111.6" transform="rotate(-90 411 111.6)">LA2</text>
<text x="441" y="111.6" transform="rotate(-90 441 111.6)">LA3</text>
<text x="471" y="111.6" transform="rotate(-90 471 111.6)">LA4</text>
<text x="275" y="118.5">MOSI</text>
<text x="275" y="121.1">MISO</text>
<text x="275" y="123.6">SCK</text>
<text x="275" y="133.8">NOISE</text>
<text x="275" y="136.3">L1</text>
<text x="275" y="138.8">L2</text>
<text x="275" y="143.9">L4</text>
<text x="275" y="141.4">L3</text>
<text x="275" y="149">RESET</text>
<text x="275" y="146.5">B4</text>
<text x="275" y="154.1">B1</text>
<text x="275" y="156.6">B2</text>
<text x="275" y="159.2">B3</text>
<text x="80.3" y="245" transform="rotate(-90 80.3 245)">BZ_N</text>
<text x="147.9" y="245" transform="rotate(-90 147.9 245)">BUZ</text>
<text x="238.7" y="245" transform="rotate(-90 238.7 245)">NOISE</text>
<text x="122.1" y="248.5">BZ_N</text>
<text x="290.4" y="248.5">MISO</text>
<text x="291.2" y="251">SCK</text>
<text x="315.5" y="251">MOSI</text>
<text x="34.2" y="253.6">BZ_N</text>
<text x="62.9" y="253.6">BUZ_B</text>
<text x="289.2" y="253.6">RESET</text>
<text x="268.7" y="258.5" transform="rotate(-90 268.7 258.5)">NOISE</text>
<text x="147.9" y="266.5" transform="rotate(-90 147.9 266.5)">BUZ_B</text>
<text x="208.7" y="266.1" transform="rotate(-90 208.7 266.1)">NOISE</text>
</g>
<g font-size="1.8" fill="#a90000">
<text x="44.2" y="62.7">1</text>
<text x="44.2" y="65.3">2</text>
<text x="81.2" y="65">1</text>
<text x="122.8" y="65" transform="rotate(-90 122.8 65)">3</text>
<text x="412.5" y="65.3">2</text>
<text x="442.5" y="65.3">2</text>
<text x="472.5" y="65.3">2</text>
<text x="502.5" y="62.7">1</text>
<text x="502.5" y="65.3">2</text>
<text x="73.6" y="67.5">2</text>
<text x="81.2" y="70.1">3</text>
<text x="113.7" y="70.1">1</text>
<text x="412.5" y="67.8">3</text>
<text x="442.5" y="67.8">3</text>
<text x="472.5" y="67.8">3</text>
<text x="502.5" y="67.8">3</text>
<text x="122.8" y="72.6" transform="rotate(-90 122.8 72.6)">2</text>
<text x="255.7" y="105.6" transform="rotate(-90 255.7 105.6)">4</text>
<text x="258.3" y="106.2" transform="rotate(-90 258.3 106.2)">18</text>
<text x="240.7" y="111">20</text>
<text x="268.7" y="111">12</text>
<text x="268.7" y="113.5">13</text>
<text x="240.7" y="116.1">19</text>
<text x="240.7" y="118.6">22</text>
<text x="268.7" y="116.1">14</text>
<text x="268.7" y="118.6">15</text>
<text x="268.7" y="121.1">16</text>
<text x="268.7" y="123.7">17</text>
<text x="269.3" y="126.2">7</text>
<text x="269.3" y="128.8">8</text>
<text x="268.7" y="133.8">23</text>
<text x="268.7" y="136.4">24</text>
<text x="268.7" y="138.9">25</text>
<text x="268.7" y="141.5">26</text>
<text x="268.7" y="144">27</text>
<text x="268.7" y="146.5">28</text>
<text x="268.7" y="149.1">29</text>
<text x="268.7" y="154.2">30</text>
<text x="268.7" y="156.7">31</text>
<text x="268.7" y="159.2">32</text>
<text x="269.3" y="161.8">1</text>
<text x="269.3" y="164.3">2</text>
<text x="269.3" y="166.9">9</text>
<text x="268.7" y="169.4">10</text>
<text x="268.7" y="171.9">11</text>
<text x="255.7" y="179.3" transform="rotate(-90 255.7 179.3)">3</text>
<text x="43.6" y="248.6">1</text>
<text x="82.6" y="250.8" transform="rotate(-90 82.6 250.8)">3</text>
<text x="300.2" y="248.6">1</text>
<text x="300.2" y="251.1">3</text>
<text x="309.1" y="248.6">2</text>
<text x="309.1" y="251.1">4</text>
<text x="43.6" y="253.6">2</text>
<text x="75.2" y="255.9">1</text>
<text x="300.2" y="253.6">5</text>
<text x="309.1" y="253.6">6</text>
<text x="82.6" y="258.4" transform="rotate(-90 82.6 258.4)">2</text>
</g>
</svg>
